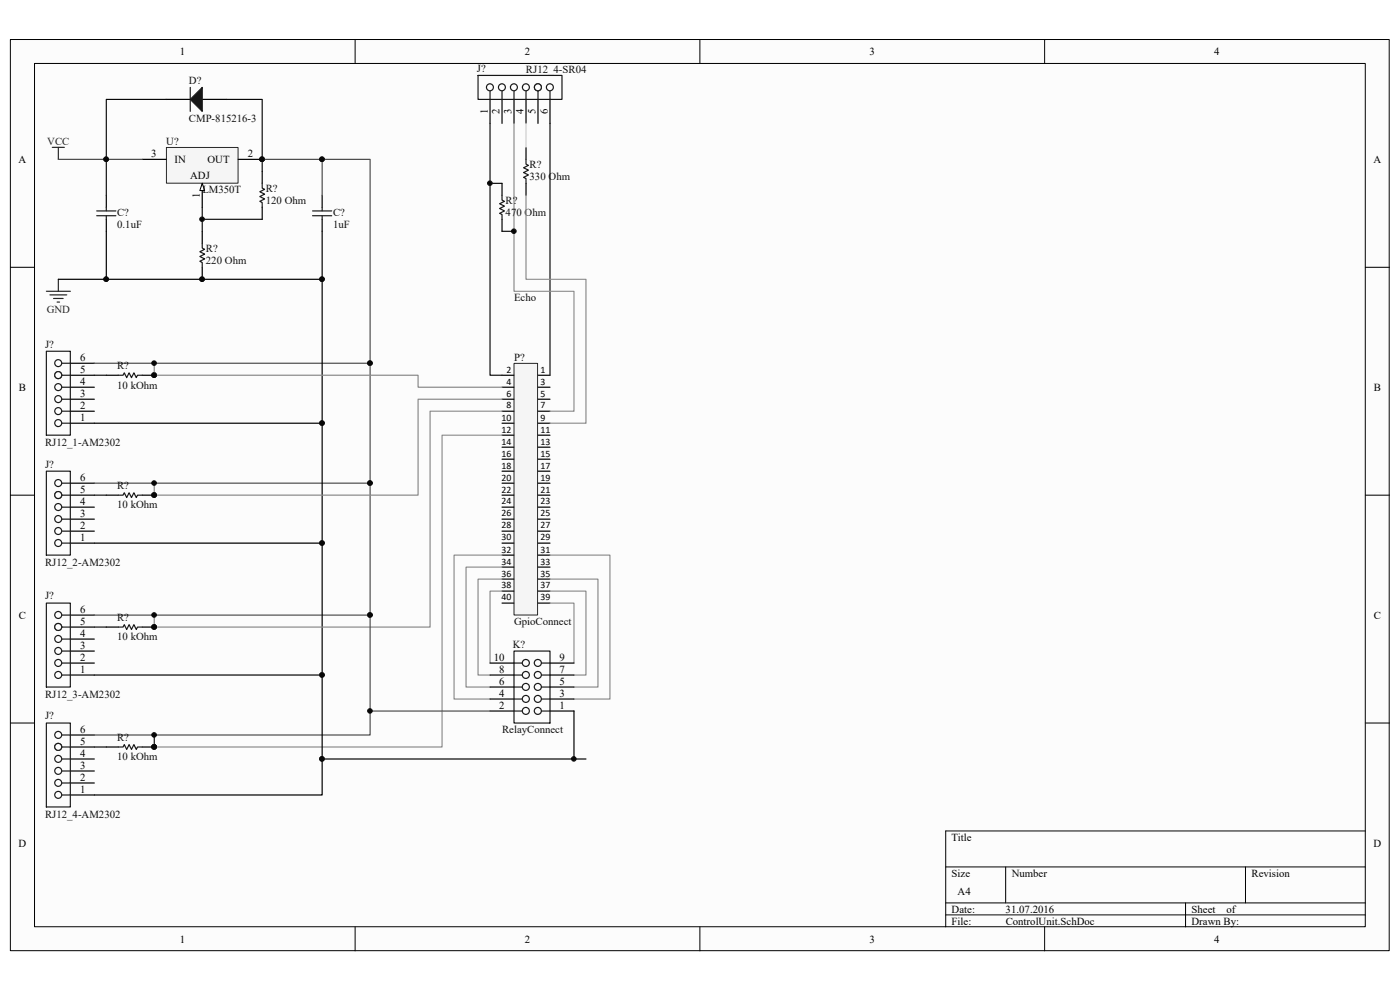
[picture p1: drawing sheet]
<svg xmlns="http://www.w3.org/2000/svg" width="297mm" height="210mm" viewBox="0 0 297 210" stroke-linecap="round" stroke-linejoin="round" font-family="sans-serif">
<path d="M2.2 8.4h292.5v193.3h-292.5z" fill="#fcfcfc"/>
<path d="M2.2 8.4h292.5v193.3h-292.5z" fill="none" stroke="#000" stroke-width=".21"/>
<path d="M7.4 13.5h282.2v183.1h-282.2z" fill="#fcfcfc"/>
<g fill="none" stroke="#000" stroke-width=".21">
<path d="M7.3 13.5h282.3v183.1h-282.3zM75.3 8.4v5.1M148.5 8.4v5.1M221.6 8.4v5.1M2.2 56.7h5.1M289.7 56.7h5.1M2.2 105h5.1M289.7 105h5.1M2.2 153.4h5.1M289.7 153.4h5.1M289.7 176.3h-89.1v20.3M75.3 196.6v5.1"/>
<path d="M148.5 196.6v5.1M200.6 183.9h89.1M200.6 191.5h89.1M200.6 194.1h89.1M213.4 183.9v7.6M221.6 196.6v5.1M251.5 191.5v5.1M264.2 183.9v7.6"/>
</g>
<path d="M11.1 31.3h2.5M12.4 31.3v2.5M12.4 59.2v2.6M9.8 61.8h5.1M10.6 62.6h3.6M11.4 63.3h2M12.1 64.1h.5" fill="none" stroke="#262626" stroke-width=".25"/>
<path d="M35.3 31.3h15.2v7.6h-15.2z" fill="#f5f5f5"/>
<path d="M35.3 31.3h15.2v7.6h-15.2z" fill="none" stroke="#262626" stroke-width=".21"/>
<path d="M30.2 33.8h5.1M42.9 38.9v5.1M50.5 33.8h5.1" fill="none" stroke="#000" stroke-width=".25"/>
<circle cx="55.6" cy="33.8" r=".49" fill="#0e0e0e" stroke="#0e0e0e" stroke-width=".21"/>
<path d="M42.9 38.9l.5 1.5h-1z" fill="#fcfcfc" stroke="#000" stroke-width=".21"/>
<g fill="#0e0e0e" stroke="#0e0e0e" stroke-width=".21">
<circle cx="55.6" cy="33.8" r=".49"/>
<circle cx="22.5" cy="33.8" r=".49"/>
<circle cx="42.9" cy="46.5" r=".49"/>
<circle cx="22.5" cy="59.2" r=".49"/>
<circle cx="68.3" cy="33.8" r=".49"/>
<circle cx="68.3" cy="59.2" r=".49"/>
</g>
<path d="M35.3 21.1h5.1M42.9 21.1h5.1M12.4 59.2h10.2M22.6 46.5v12.7h45.7v-12.7M22.6 41.4v2.6M68.3 41.4v2.6M14.9 138.1h5.1M14.9 135.6h5.1M14.9 133h5.1M14.9 130.5h5.1M14.9 143.2h5.1M14.9 140.7h5.1" fill="none" stroke="#000" stroke-width=".25"/>
<path d="M42.9 18.5v5.1l-2.5-2.5z" fill="#1c1c1c" stroke="#1c1c1c" stroke-width=".25"/>
<g fill="none" stroke="#1c1c1c" stroke-width=".25">
<path d="M40.4 18.5v5.1M20.5 45.8h4.1M20.5 44.7h4.1M22.6 44v.7M22.6 45.8v.7M66.3 45.8h4.1M66.3 44.7h4.1M68.3 44v.7M68.3 45.8v.7M9.8 127.9h5.1v17.8h-5.1zM13.1 138.1h1.8M13.1 130.5h1.8"/>
<path d="M13.1 133h1.8M13.1 135.6h1.8M13.1 140.7h1.8M13.1 143.2h1.8"/>
</g>
<path d="M12.4 33.8h17.8M55.6 33.8h12.7v7.6" fill="none" stroke="#4c4c4c" stroke-width=".25"/>
<path d="M35.3 21.1h-12.7v20.3M48 21.1h7.6v15.3M42.9 44v5.1M42.9 46.5h12.7" fill="none" stroke="#0e0e0e" stroke-width=".25"/>
<g fill="#fefefe" stroke="#1c1c1c" stroke-width=".25">
<circle cx="12.4" cy="143.2" r=".74"/>
<circle cx="12.4" cy="140.6" r=".74"/>
<circle cx="12.4" cy="138.1" r=".74"/>
<circle cx="12.4" cy="135.5" r=".74"/>
<circle cx="12.4" cy="133" r=".74"/>
<circle cx="12.4" cy="130.5" r=".74"/>
</g>
<path d="M14.9 115.2h5.1M14.9 112.7h5.1M14.9 110.1h5.1M14.9 107.6h5.1M14.9 105h5.1M14.9 102.5h5.1" fill="none" stroke="#000" stroke-width=".25"/>
<path d="M9.8 100h5.1v17.8h-5.1zM13.1 110.1h1.8M13.1 112.7h1.8M13.1 115.2h1.8M13.1 102.5h1.8M13.1 105h1.8M13.1 107.6h1.8" fill="none" stroke="#1c1c1c" stroke-width=".25"/>
<g fill="#fefefe" stroke="#1c1c1c" stroke-width=".25">
<circle cx="12.4" cy="115.2" r=".74"/>
<circle cx="12.4" cy="112.6" r=".74"/>
<circle cx="12.4" cy="110.1" r=".74"/>
<circle cx="12.4" cy="107.6" r=".74"/>
<circle cx="12.4" cy="105" r=".74"/>
<circle cx="12.4" cy="102.5" r=".74"/>
</g>
<path d="M14.9 79.6h5.1M14.9 77.1h5.1M14.9 89.8h5.1M14.9 87.2h5.1M14.9 84.7h5.1M14.9 82.1h5.1" fill="none" stroke="#000" stroke-width=".25"/>
<path d="M9.8 74.5h5.1v17.8h-5.1zM13.1 77.1h1.8M13.1 79.6h1.8M13.1 84.7h1.8M13.1 87.2h1.8M13.1 89.8h1.8M13.1 82.1h1.8" fill="none" stroke="#1c1c1c" stroke-width=".25"/>
<g fill="#fefefe" stroke="#1c1c1c" stroke-width=".25">
<circle cx="12.4" cy="89.8" r=".74"/>
<circle cx="12.4" cy="87.2" r=".74"/>
<circle cx="12.4" cy="84.7" r=".74"/>
<circle cx="12.4" cy="82.1" r=".74"/>
<circle cx="12.4" cy="79.6" r=".74"/>
<circle cx="12.4" cy="77" r=".74"/>
</g>
<path d="M68.3 33.8h10.2v43.3h-58.5M78.5 77.1v25.4h-58.5M78.5 102.5v28h-58.5" fill="none" stroke="#4c4c4c" stroke-width=".25"/>
<g fill="#0e0e0e" stroke="#0e0e0e" stroke-width=".21">
<circle cx="78.5" cy="77" r=".49"/>
<circle cx="68.3" cy="33.8" r=".49"/>
<circle cx="78.5" cy="102.5" r=".49"/>
<circle cx="78.5" cy="130.5" r=".49"/>
<circle cx="68.3" cy="59.2" r=".49"/>
<circle cx="68.3" cy="89.8" r=".49"/>
<circle cx="68.3" cy="115.2" r=".49"/>
<circle cx="68.3" cy="143.2" r=".49"/>
<circle cx="32.7" cy="79.6" r=".49"/>
</g>
<path d="M68.3 59.2v30.6h-48.3M22.6 79.6h2.5M30.2 79.6h2.5M68.3 89.8v25.4h-48.3M68.3 115.2v28h-48.3" fill="none" stroke="#000" stroke-width=".25"/>
<path d="M25.1 79.6h1l.3-.5 .5 1 .5-1 .5 1 .5-1 .5 1 .3-.5h1" fill="none" stroke="#1c1c1c" stroke-width=".25"/>
<path d="M20 79.6h2.6M20 105h2.6M20 133h2.6" fill="none" stroke="#0e0e0e" stroke-width=".25"/>
<path d="M109.1 77.1h4.9v53.4h-4.9z" fill="#f5f5f5"/>
<path d="M109.1 77.1h4.9v53.4h-4.9z" fill="none" stroke="#262626" stroke-width=".21"/>
<g fill="none" stroke="#000" stroke-width=".25">
<path d="M106.5 79.6h2.5M114.2 79.6h2.5M106.5 82.1h2.5M106.5 84.7h2.5M106.5 87.2h2.5M106.5 89.8h2.5M106.5 92.3h2.5M106.5 94.9h2.5M106.5 97.4h2.5M106.5 100h2.5M114.2 82.1h2.5M114.2 84.7h2.5"/>
<path d="M114.2 87.2h2.5M114.2 89.8h2.5M114.2 92.3h2.5M114.2 94.9h2.5M114.2 97.4h2.5M114.2 100h2.5M106.5 102.5h2.5M106.5 105h2.5M106.5 107.6h2.5M106.5 110.1h2.5M106.5 112.7h2.5M106.5 115.2h2.5"/>
<path d="M106.5 117.8h2.5M114.2 102.5h2.5M114.2 105h2.5M114.2 107.6h2.5M114.2 110.1h2.5M114.2 112.7h2.5M114.2 115.2h2.5M114.2 117.8h2.5M106.5 120.3h2.5M106.5 122.9h2.5M106.5 125.4h2.5M106.5 127.9h2.5"/>
<path d="M114.2 120.3h2.5M114.2 122.9h2.5M114.2 125.4h2.5M114.2 127.9h2.5M14.9 158.5h5.1M14.9 155.9h5.1M14.9 168.6h5.1M14.9 166.1h5.1M14.9 163.6h5.1M14.9 161h5.1"/>
</g>
<path d="M32.7 77.1v2.5h56v2.5h17.8M106.5 84.7h-17.8v20.3h-56v-2.5M106.5 87.2h-15.3v45.8h-58.5v-2.5" fill="none" stroke="#8d8d8d" stroke-width=".25"/>
<g fill="#0e0e0e" stroke="#0e0e0e" stroke-width=".21">
<circle cx="32.7" cy="102.5" r=".49"/>
<circle cx="32.7" cy="105" r=".49"/>
<circle cx="32.7" cy="130.5" r=".49"/>
<circle cx="32.7" cy="133" r=".49"/>
<circle cx="32.7" cy="77" r=".49"/>
<circle cx="32.7" cy="79.6" r=".49"/>
</g>
<path d="M9.8 153.4h5.1v17.8h-5.1zM13.1 155.9h1.8M13.1 158.5h1.8M13.1 163.6h1.8M13.1 166.1h1.8M13.1 168.6h1.8M13.1 161h1.8" fill="none" stroke="#1c1c1c" stroke-width=".25"/>
<g fill="#fefefe" stroke="#1c1c1c" stroke-width=".25">
<circle cx="12.4" cy="168.6" r=".74"/>
<circle cx="12.4" cy="166.1" r=".74"/>
<circle cx="12.4" cy="163.5" r=".74"/>
<circle cx="12.4" cy="161" r=".74"/>
<circle cx="12.4" cy="158.4" r=".74"/>
<circle cx="12.4" cy="155.9" r=".74"/>
</g>
<path d="M20 158.5h2.6M32.7 155.9v2.6" fill="none" stroke="#0e0e0e" stroke-width=".25"/>
<path d="M78.5 130.5v25.4h-58.5" fill="none" stroke="#4c4c4c" stroke-width=".25"/>
<g fill="#0e0e0e" stroke="#0e0e0e" stroke-width=".21">
<circle cx="78.5" cy="130.5" r=".49"/>
<circle cx="32.7" cy="158.4" r=".49"/>
<circle cx="32.7" cy="155.9" r=".49"/>
</g>
<path d="M106.5 92.3h-12.7v66.2h-61.1" fill="none" stroke="#8d8d8d" stroke-width=".25"/>
<path d="M104 21.1v5.1M106.5 21.1v5.1M109 21.1v5.1M111.6 21.1v5.1M114.1 21.1v5.1M116.7 21.1v5.1" fill="none" stroke="#000" stroke-width=".25"/>
<path d="M101.4 16h17.8v5.1h-17.8zM104 19.3v1.8M106.5 19.3v1.8M109 19.3v1.8M111.6 19.3v1.8M114.1 19.3v1.8M116.7 19.3v1.8" fill="none" stroke="#1c1c1c" stroke-width=".25"/>
<g fill="#fefefe" stroke="#1c1c1c" stroke-width=".25">
<circle cx="103.9" cy="18.5" r=".74"/>
<circle cx="106.5" cy="18.5" r=".74"/>
<circle cx="109" cy="18.5" r=".74"/>
<circle cx="111.6" cy="18.5" r=".74"/>
<circle cx="114.1" cy="18.5" r=".74"/>
<circle cx="116.7" cy="18.5" r=".74"/>
</g>
<path d="M104 26.2v53.4h2.5M104 38.9h2.5M116.7 26.2v53.4M106.5 49.1h2.5" fill="none" stroke="#0e0e0e" stroke-width=".25"/>
<path d="M109 26.2v35.6h12.8v25.4h-5.1M111.6 41.4v17.8h12.7v30.6h-7.6M106.5 117.8h-10.2v30.5h7.7M116.7 117.8h12.7v30.5h-7.6M106.5 125.4h-2.5v15.3M106.5 122.9h-5.1v20.3h2.6M106.5 120.3h-7.6v25.4h5.1M116.7 127.9h5.1v12.8M116.7 125.4h7.6v17.8h-2.5M116.7 122.9h10.2v22.8h-5.1" fill="none" stroke="#8d8d8d" stroke-width=".25"/>
<g fill="#0e0e0e" stroke="#0e0e0e" stroke-width=".21">
<circle cx="103.9" cy="38.9" r=".49"/>
<circle cx="109" cy="49" r=".49"/>
<circle cx="42.9" cy="59.2" r=".49"/>
<circle cx="32.7" cy="105" r=".49"/>
<circle cx="32.7" cy="133" r=".49"/>
<circle cx="32.7" cy="158.4" r=".49"/>
<circle cx="78.5" cy="150.8" r=".49"/>
<circle cx="68.3" cy="161" r=".49"/>
<circle cx="68.3" cy="143.2" r=".49"/>
<circle cx="121.7" cy="161" r=".49"/>
</g>
<g fill="none" stroke="#000" stroke-width=".25">
<path d="M55.6 36.4v2.5M106.5 38.9v2.5M111.6 31.3v2.5M111.6 38.9v2.5M42.9 49.1v2.5M42.9 56.7v2.5M55.6 44v2.5M106.5 46.5v2.6M22.6 105h2.5M30.2 105h2.5M22.6 133h2.5M30.2 133h2.5"/>
<path d="M22.6 158.5h2.5M30.2 158.5h2.5M68.3 143.2v17.8h56M104 150.8h5M104 148.3h5M104 145.7h5M104 143.2h5M104 140.7h5M116.7 150.8h5.1v10.2M116.7 148.3h5.1M116.7 145.7h5.1M116.7 143.2h5.1"/>
<path d="M116.7 140.7h5.1M68.3 161v7.6h-48.3"/>
</g>
<g fill="none" stroke="#1c1c1c" stroke-width=".25">
<path d="M55.6 38.9v1l.5 .3-1 .5 1 .5-1 .5 1 .5-1 .5 .5 .3v1M111.6 33.8v1l.5 .3-1 .5 1 .5-1 .5 1 .5-1 .5 .5 .3v1M42.9 51.6v1l.5 .3-1 .5 1 .5-1 .5 1 .5-1 .5 .5 .3v1M106.5 41.4v1.1l.5 .2-1 .5 1 .5-1 .5 1 .5-1 .6 .5 .2v1M25.1 105h1l.3-.5 .5 1.1 .5-1.1 .5 1.1 .5-1.1 .5 1.1 .3-.6h1M25.1 133h1l.3-.5 .5 1 .5-1 .5 1 .5-1 .5 1 .3-.5h1M109 138.1h7.7v15.3h-7.7zM25.1 158.5h1l.3-.5 .5 1 .5-1 .5 1 .5-1 .5 1 .3-.5h1M109 150.8h1.8M109 148.3h1.8M109 145.7h1.8M109 143.2h1.8"/>
<path d="M109 140.7h1.8M114.9 150.8h1.8M114.9 148.3h1.8M114.9 145.7h1.8M114.9 143.2h1.8M114.9 140.7h1.8"/>
<circle cx="111.6" cy="143.2" r=".74"/>
<circle cx="111.6" cy="140.6" r=".74"/>
<circle cx="111.6" cy="148.3" r=".74"/>
<circle cx="111.6" cy="150.8" r=".74"/>
<circle cx="111.6" cy="145.7" r=".74"/>
<circle cx="114.1" cy="150.8" r=".74"/>
<circle cx="114.1" cy="143.2" r=".74"/>
<circle cx="114.1" cy="148.3" r=".74"/>
<circle cx="114.1" cy="145.7" r=".74"/>
<circle cx="114.1" cy="140.6" r=".74"/>
</g>
<path d="M111.6 26.2v5.1" fill="none" stroke="#c9c9c9" stroke-width=".25"/>
<path d="M78.5 150.8h25.5" fill="none" stroke="#4c4c4c" stroke-width=".25"/>
<g font-size="2.3">
<text x="38.2" y="11.7">1</text>
<text x="111.3" y="11.7">2</text>
<text x="184.5" y="11.7">3</text>
<text x="257.6" y="11.7">4</text>
<text x="103.5" y="24.3" transform="rotate(-90 103.5 24.3)">1</text>
<text x="106" y="24.3" transform="rotate(-90 106 24.3)">2</text>
<text x="108.5" y="24.3" transform="rotate(-90 108.5 24.3)">3</text>
<text x="111.1" y="24.3" transform="rotate(-90 111.1 24.3)">4</text>
<text x="113.6" y="24.3" transform="rotate(-90 113.6 24.3)">5</text>
<text x="116.2" y="24.3" transform="rotate(-90 116.2 24.3)">6</text>
<text x="3.9" y="34.6">A</text>
<text x="32.1" y="33.3">3</text>
<text x="37" y="34.6">IN</text>
<text x="44" y="34.6">OUT</text>
<text x="52.6" y="33.3">2</text>
<text x="291.4" y="34.6">A</text>
<text x="40.3" y="37.9">ADJ</text>
<text x="42.4" y="42.1" transform="rotate(-90 42.4 42.1)">1</text>
<text x="17" y="76.6">6</text>
<text x="4" y="82.9">B</text>
<text x="17" y="81.7">4</text>
<text x="17" y="79.1">5</text>
<text x="291.5" y="82.9">B</text>
<text x="17" y="89.3">1</text>
<text x="17" y="86.7">2</text>
<text x="17" y="84.2">3</text>
<text x="17" y="102">6</text>
<text x="17" y="107.1">4</text>
<text x="17" y="104.6">5</text>
<text x="17" y="112.2">2</text>
<text x="17" y="109.6">3</text>
<text x="17" y="114.7">1</text>
<text x="4" y="131.3">C</text>
<text x="17" y="130">6</text>
<text x="291.5" y="131.3">C</text>
<text x="17" y="137.6">3</text>
<text x="17" y="135.1">4</text>
<text x="17" y="132.5">5</text>
<text x="17" y="142.7">1</text>
<text x="17" y="140.2">2</text>
<text x="104.7" y="140.2">10</text>
<text x="105.9" y="142.7">8</text>
<text x="118.7" y="142.7">7</text>
<text x="118.7" y="140.2">9</text>
<text x="105.9" y="147.8">4</text>
<text x="105.9" y="145.2">6</text>
<text x="118.7" y="147.8">3</text>
<text x="118.7" y="145.2">5</text>
<text x="17" y="155.4">6</text>
<text x="105.9" y="150.3">2</text>
<text x="118.7" y="150.3">1</text>
<text x="17" y="160.5">4</text>
<text x="17" y="158">5</text>
<text x="17" y="165.6">2</text>
<text x="17" y="163.1">3</text>
<text x="17" y="168.1">1</text>
<text x="3.9" y="179.6">D</text>
<text x="201.9" y="178.3">Title</text>
<text x="291.4" y="179.6">D</text>
<text x="201.9" y="186">Size</text>
<text x="214.6" y="186">Number</text>
<text x="265.5" y="186">Revision</text>
<text x="203.2" y="189.8">A4</text>
<text x="201.9" y="193.6">Date:</text>
<text x="201.9" y="196.1">File:</text>
<text x="213.3" y="193.6">31.07.2016</text>
<text x="213.4" y="196.1">ControlUnit.SchDoc</text>
<text x="252.8" y="196.1">Drawn By:</text>
<text x="252.8" y="193.6">Sheet</text>
<text x="260.2" y="193.6">of</text>
<text x="38.2" y="199.9">1</text>
<text x="111.3" y="199.9">2</text>
<text x="184.5" y="199.9">3</text>
<text x="257.6" y="199.9">4</text>
</g>
<g font-size="2.3" fill="#0e0e0e">
<text x="40.1" y="17.8">D?</text>
<text x="101.2" y="15.2">J?</text>
<text x="111.6" y="15.5">RJ12_4-SR04</text>
<text x="40.1" y="26">CMP-815216-3</text>
<text x="35.3" y="30.8">U?</text>
<text x="112.4" y="35.6">R?</text>
<text x="42.9" y="40.9">LM350T</text>
<text x="56.4" y="40.7">R?</text>
<text x="112.4" y="38.1">330 Ohm</text>
<text x="24.8" y="45.8">C?</text>
<text x="56.4" y="43.2">120 Ohm</text>
<text x="70.7" y="45.8">C?</text>
<text x="107.3" y="43.2">R?</text>
<text x="107.3" y="45.8">470 Ohm</text>
<text x="24.8" y="48.3">0.1uF</text>
<text x="43.7" y="53.4">R?</text>
<text x="70.7" y="48.3">1uF</text>
<text x="43.7" y="56">220 Ohm</text>
<text x="109.1" y="63.8">Echo</text>
<text x="9.6" y="73.7">J?</text>
<text x="109.1" y="76.6">P?</text>
<text x="24.8" y="78.4">R?</text>
<text x="24.8" y="82.4">10 kOhm</text>
<text x="9.6" y="94.6">RJ12_1-AM2302</text>
<text x="9.6" y="99.2">J?</text>
<text x="24.8" y="103.8">R?</text>
<text x="24.8" y="107.9">10 kOhm</text>
<text x="9.6" y="120.1">RJ12_2-AM2302</text>
<text x="9.6" y="127.2">J?</text>
<text x="24.8" y="131.8">R?</text>
<text x="24.8" y="135.8">10 kOhm</text>
<text x="108.8" y="137.4">K?</text>
<text x="109.1" y="132.5">GpioConnect</text>
<text x="9.6" y="148">RJ12_3-AM2302</text>
<text x="9.6" y="152.6">J?</text>
<text x="106.5" y="155.4">RelayConnect</text>
<text x="24.8" y="157.2">R?</text>
<text x="24.8" y="161.3">10 kOhm</text>
<text x="9.6" y="173.5">RJ12_4-AM2302</text>
</g>
<g font-size="2.3" fill="#262626">
<text x="10" y="30.8">VCC</text>
<text x="9.9" y="66.4">GND</text>
</g>
<g font-size="2.1">
<text x="107.4" y="79">2</text>
<text x="107.4" y="81.6">4</text>
<text x="114.7" y="81.6">3</text>
<text x="114.7" y="79">1</text>
<text x="106.4" y="89.2">10</text>
<text x="107.4" y="84.1">6</text>
<text x="107.4" y="86.7">8</text>
<text x="114.7" y="89.2">9</text>
<text x="114.7" y="86.7">7</text>
<text x="114.7" y="84.1">5</text>
<text x="106.4" y="91.8">12</text>
<text x="106.4" y="94.3">14</text>
<text x="114.7" y="94.3">13</text>
<text x="114.7" y="91.8">11</text>
<text x="106.4" y="96.9">16</text>
<text x="106.4" y="99.4">18</text>
<text x="106.4" y="101.9">20</text>
<text x="114.7" y="101.9">19</text>
<text x="114.7" y="99.4">17</text>
<text x="114.7" y="96.9">15</text>
<text x="106.4" y="104.5">22</text>
<text x="106.4" y="107">24</text>
<text x="114.7" y="107">23</text>
<text x="114.7" y="104.5">21</text>
<text x="106.4" y="109.6">26</text>
<text x="106.4" y="112.1">28</text>
<text x="114.7" y="112.1">27</text>
<text x="114.7" y="109.6">25</text>
<text x="106.4" y="114.6">30</text>
<text x="106.4" y="117.2">32</text>
<text x="106.4" y="119.8">34</text>
<text x="114.7" y="119.8">33</text>
<text x="114.7" y="117.2">31</text>
<text x="114.7" y="114.6">29</text>
<text x="106.4" y="122.3">36</text>
<text x="106.4" y="124.8">38</text>
<text x="114.7" y="124.8">37</text>
<text x="114.7" y="122.3">35</text>
<text x="106.4" y="127.4">40</text>
<text x="114.7" y="127.4">39</text>
</g>
</svg>
